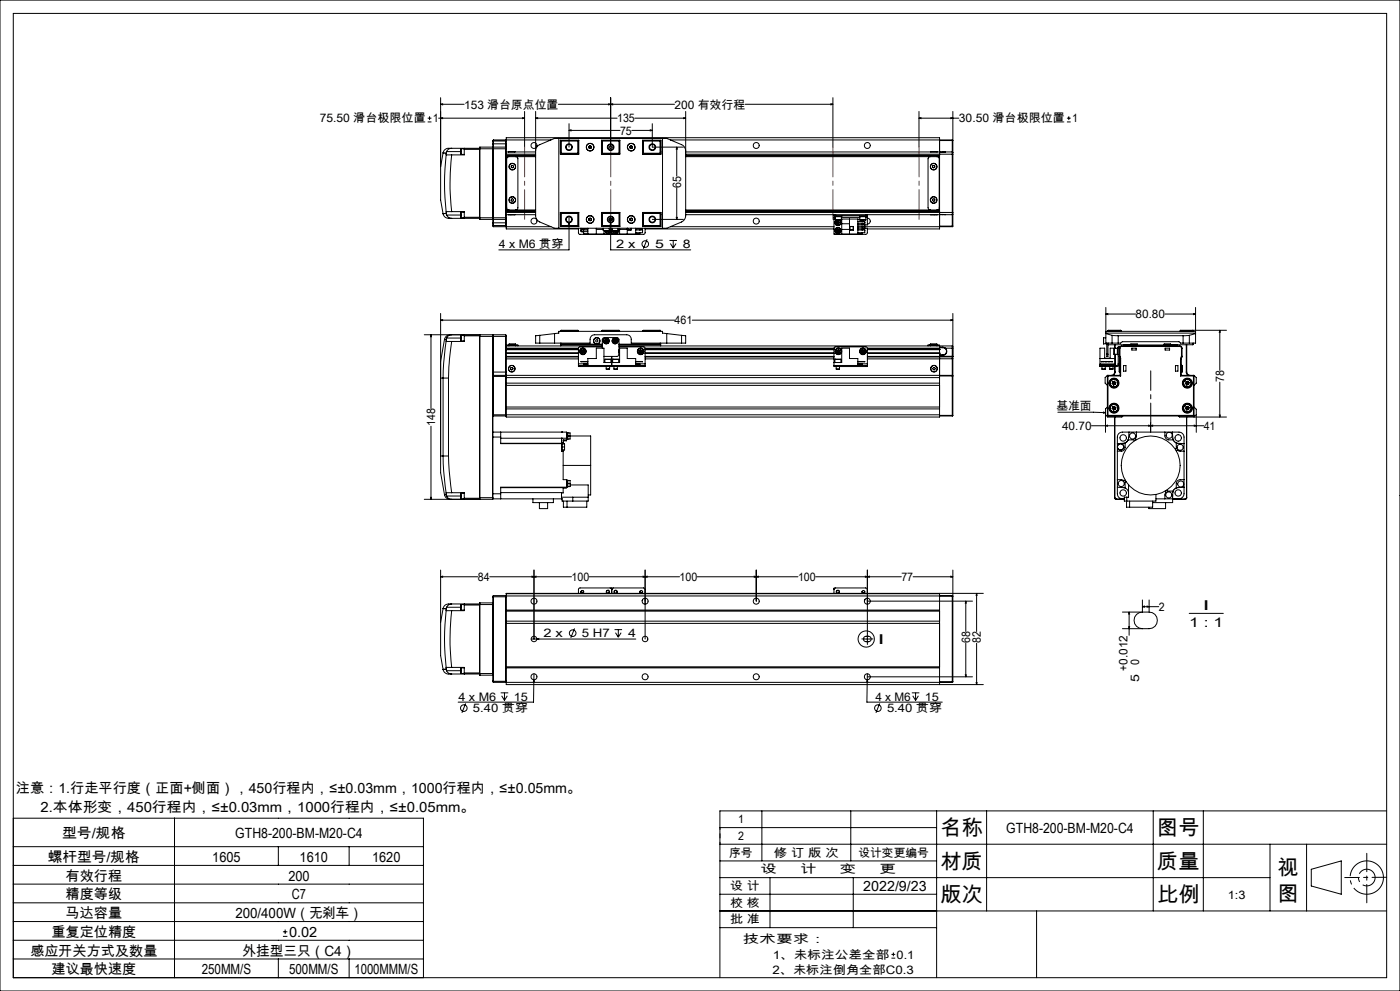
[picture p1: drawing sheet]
<svg xmlns="http://www.w3.org/2000/svg" width="420mm" height="297mm" viewBox="0 0 420 297" stroke-linecap="round" stroke-linejoin="round" font-family="sans-serif">
<g fill="none" stroke="#000" stroke-width=".3">
<path d="M0 0h420v297h-420zM4 4h412v289h-412zM128.3 36.5h1.1M128.3 35.4h1.1M128.9 34.9v1.1M131.6 35.4h25.8M132.2 31.3l.6-.2v.3zM132.2 29.3v20.6M132.2 31.3h7M132.2 35.4l.6-.1v.3zM156.8 35.3l.6 .1-.6 .2zM157.4 33.4v10.7"/>
<path d="M160.7 35.4l.6-.1v.3zM160.7 33.4v31.6l.3 .8 .9 .7 4.5 1.9h33.6l4.5-1.9 .6-.4 .6-1.4v-31.3M160.7 35.4h24.4M167.5 31.3h34.9M170.7 39.1l.6-.2v.3zM170.7 37.1v7M170.7 39.1h15.3M182.6 31.1l.6 .2-.6 .1zM183.2 31.3l.6-.2v.3zM183.2 29.3v14.8M189.5 39.1h6.2M190.4 35.4h15.3"/>
<path d="M195.1 38.9l.6 .2-.6 .1zM195.7 37.1v7h9.3M205.1 35.3l.6 .1-.6 .2zM223.6 31.3h26.3M249.3 31.1l.6 .2-.6 .1zM249.9 29.3v14.8M275.7 35.4l.6-.1v.3zM275.7 35.4h12M275.7 33.4v10.7M285.3 35.3l.6 .1-.6 .2zM285.9 33.4v12.3M320.1 36.5h1.1"/>
<path d="M320.1 35.4h1.1M320.6 34.9v1.1M132.2 49.9v10l.7 4.2M132.9 45.8h.1M132.9 45.8l.9 .1M132.9 45.8l-.7 4.1M133.8 46.4a75 75 0 0 0 0 17.1M133.8 46.4h1.7M133.8 45.9v.5M133.9 45.4l-.1 .5M133.9 45.4h4.4M135.5 44.4h-.3a1.84 1.84 0 0 0-2.3 1.4"/>
<path d="M135.5 46.4a70.9 70.9 0 0 0 0 17M135.5 44.4a1.66 1.66 0 0 0-1.6 1M135.5 44.4h8.4M138.3 45.4v.9M138.3 44.6v.8M138.3 44.6v1.7M138.3 44.6h1M138.3 46.3h1M139.3 44.4v.4M139.3 44.8v1.6h-3.8M139.3 44.8h4.6M143.9 44.8v20.3"/>
<path d="M143.9 44.6h8M144 44.1l-.1 .7M144 44.1v21.7M144 44.1h3.8M147.8 44.1v21.7M147.8 44.1v.1M147.8 44.2v21.5M147.8 43.1v1.1M147.8 42.3h4.1M147.8 43.1h4.1M148 44.1v21.7M148 41.9v2.2"/>
<path d="M148 44.1h3.7M148 41.9l-.2 1.2M148 41.9h3.7M148 44.1l-.2 .2M151.7 44.1v21.7M151.7 41.9v2.2M151.7 44.1l.2 .2M151.7 41.9l.2 .2M151.9 44.3v-3h130v4.9M151.9 44.3v.3M151.9 44.6v20.7M151.9 47h8.8"/>
<path d="M151.9 46.6h8.8M151.9 45.5h8.8M151.9 41.9h13.4M151.9 46.2h8.8M152.6 45.5h.1M152.6 45.5h1.9M152.7 47l-.5 .1-.2 .5v14.7l.2 .5 .5 .1M153.4 49.7l.3-.1 .4 .2-.1 .4-.4 .1-.2-.2zM153.4 59.7l.4-.2 .3 .3-.1 .4-.4 .1-.3-.3zM154.5 45.5h.1M154.7 47l.4 .1 .3 .4v14.9l-.3 .4-.4 .1M160.7 45.2l.1-.8 .8-.9 4.8-2h33.6l4.8 2 .6 .6 .3 1.1"/>
<path d="M167.6 41.5v26.9M168.1 45.5h.1M168.1 42h5.5v4.2h-5.5zM168.2 42.3v3.9M168.2 42.3h5.2M168.3 42.1v4M168.3 42.1h5.3M168.3 42.1l-.1 .2M168.3 46.1h5.3M173.4 42.3l.1-.2v4l-.1-.2M173.4 45.9h-5.2l.1 .2M173.4 42.3v3.6"/>
<path d="M176.7 44.3l.3 .2M176.7 43.9v.4M177 43.7l.4 .2M177 43.7l-.3 .2M177.4 44.3l-.4 .2M177.4 43.9v.4M180.4 42h5.5v4.2h-5.5zM180.4 42.1h5.5M180.4 46.1h5.5M180.7 42.3v3.6M180.7 42.3l-.2-.2v4l.2-.2M180.7 42.3h5"/>
<path d="M180.7 45.9h5M185.7 42.3l.2-.2v4l-.2-.2M185.7 42.3v3.6M189 44.3l.4 .2M189 43.9v.4M189.4 43.7l.3 .2M189.4 43.7l-.4 .2M189.7 44.3l-.3 .2M189.7 43.9v.4M192.8 42h5.5v4.2h-5.5zM192.8 42.1h5.2M192.8 46.1h5.2"/>
<path d="M193 42.3v3.6M193 42.3l-.1-.2v4l.1-.2M193 42.3h5.2M193 45.9h5.2l-.2 .2M198 42.1v4M198 42.1l.2 .2M198.2 42.3v3.9M198.2 45.5h.1M198.8 41.5v26.9M201.1 41.9h84.6M203 44.1l.2 .6h-.3zM203 44.1v8.7"/>
<path d="M203 56.3v9.5M205.7 47h76.2M205.7 46.6h76.2M205.7 45.5h77.2M205.7 46.2h80M279.1 47l-.5 .1-.2 .5v14.7l.2 .5 .5 .1M279.3 45.5h-.1M279.3 45.5h1.9M279.8 49.7l.3-.1 .4 .2-.1 .4-.3 .1-.3-.2zM279.9 59.7l.3-.1 .3 .3-.2 .4h-.3l-.3-.3zM281.1 47l.4 .1 .3 .4v14.9l-.3 .4-.4 .1M281.9 46.2v17.5"/>
<path d="M281.9 42.1h3.8M282.9 45.6h-1v.6M282.9 45.5h.7M282.9 45.5v.1M283.6 45.5l-.7 .1M283.6 45.5h2.1M285.7 46.2h.2M285.7 45.5v.7M285.7 45.5l.2 .2M285.7 41.9v.2M285.7 41.9l.2 .1-.2 .1M285.7 42.1v3.4"/>
<path d="M285.7 46.2v17.5M285.9 45.7v.5M285.9 46.2v17.5M132.9 64.1a2.16 2.16 0 0 0 2.6 1.3M132.9 64.1h.1M133.8 63.5v.5M133.8 64l.1 .4M133.8 64l-.9 .1M133.9 64.4l.1 .1a1.71 1.71 0 0 0 1.5 .9M133.9 64.4h4.4M135.5 63.4l-1.7 .1M135.5 63.4h3.8v1.7"/>
<path d="M135.5 65.4h8.4M138.3 64.4v.9M138.3 63.6v.8M138.3 63.6v1.7M138.3 63.6h1M138.3 65.3h1M139.3 65.1v.3M139.3 65.1h4.6M143.9 65.1v.3M143.9 65.4l.1 .4M143.9 65.3h8M144 65.8h3.8"/>
<path d="M147.8 65.7v1.1M147.8 66.8l.2 1.1M147.8 65.7v.1M147.8 67.5h4.1M147.8 65.6l.2 .2M147.8 66.8h4.1M148 65.8v2.1M148 65.8h3.7M148 67.9h3.7M151.7 65.8v2.1M151.9 65.3v.3M151.9 65.6v3h21.6"/>
<path d="M151.9 62.9h8.8M151.9 63.2h8.8M151.9 64.3h8.8M151.9 67.9h13.4M151.9 63.7h8.8M151.9 65.6l-.2 .2M151.9 67.8l-.2 .1M151.9 63.3h8.8M152.5 64.3h.1M152.6 64.4h1.9M154.5 64.4h.1M168.1 64.3h.1"/>
<path d="M168.1 63.7h5.5v4.2h-5.5zM168.2 63.7v3.9M168.2 67.6h5.2M168.2 67.6l.1 .2M168.3 63.8v4M168.3 63.8l-.1 .1h5.2M168.3 63.8h5.3M168.3 67.8h5.3M170.7 66.6l.2 .6h-.4zM170.7 64.9v10h-21.1M173.4 63.9l.1-.1v4l-.1-.2M173.4 63.9v3.7"/>
<path d="M173.5 68.4v1.4l.4 .4h19.2l.4-.4v-1.4M174.3 68.4v.2h2.1M174.3 68.9v.5h2.1M174.3 69v.2M174.3 68.9h2.1M174.5 69.4h.4M175.1 68.6v.3a.41 .41 0 0 0-.4-.3 .41 .41 0 0 0-.4 .3M175.1 69.4v.7h1.3M176.4 68.4v1.8M176.7 66l.3 .1M176.7 65.6v.4M177 65.4l.4 .2"/>
<path d="M177 65.4l-.3 .2M177.4 66l-.4 .1M177.4 65.6v.4M178.9 68.4v1.8M178.9 68.8h2.1M180.4 63.7h5.5v4.2h-5.5zM180.4 63.8h5.5M180.4 67.8h5.5M180.7 63.9v3.7M180.7 67.8v.1M180.7 63.9l-.2-.1v4l.2-.2M180.7 67.6h5"/>
<path d="M180.7 63.9h5M181 69.1h.1M181 69.1h1.8M181 68.4v.7M181 69.1h1.7M181.2 69.1v1.1M181.4 67.8v.1M181.5 69.1a.88 .88 0 0 0 1.2 .7 .88 .88 0 0 0 .3-1.4 .89 .89 0 0 1-.3 1.5 .89 .89 0 0 1-1.2-.8zM181.9 69.1l.1 .3M182 69.4l.5 .2M182.3 69.1l-.3 .3M182.4 69.1l.1 .5"/>
<path d="M182.5 69.1l.3 .1M182.7 69.1h.1M182.8 68.4v.7M182.8 68.9v.3M182.8 65.9h.3zM182.8 69.2l-.3 .4M183 66.1l-.2-.1 .3 .2M183.1 65.9h.1M183.1 65.4v.5M183.1 65.6h.5M183.2 66.6l.1 .6h-.2zM183.2 64.9v10h24"/>
<path d="M183.3 70.2h-.3M183.5 65.5v.5M183.5 68.4v1.8M183.6 69.1h1.8M183.6 68.4v.7M183.8 70.2h.2M183.8 69.1l.2 .5zM184.3 69.1v.3M184.3 69.4l.4 .2M184.6 69.1l-.3 .3M184.7 69.1v.5M184.8 69.1l.4 .2"/>
<path d="M185 67.8v.1M185.1 69.1l.1 .2M185.2 69.3l-.5 .3M185.4 69.1h.1M185.4 68.5a.9 .9 0 0 1-.2 1.3 .9 .9 0 0 1-1.2-.2M185.4 68.6a.86 .86 0 0 1-.2 1.2 .86 .86 0 0 1-1.2-.2M185.4 68.4v.7M185.7 63.9l.2-.1v4.1M185.7 63.9v3.7M185.7 67.8v.1M185.7 67.6l.2 .2M185.9 68.4v1.8"/>
<path d="M185.9 68.8h2.3M188.2 68.4v1.8M188.3 68.4v.5h1v-.5M188.3 68.4v.5M189 66l.4 .1M189 65.6v.4M189.4 65.4l.3 .2M189.4 65.4l-.4 .2M189.7 66l-.3 .1M189.7 65.6v.4M190.7 68.4v1.8M190.7 68.9h2.1"/>
<path d="M191.9 68.6v.3M191.9 69.7v.4h-1.2M192 68.9a.41 .41 0 0 1 .4-.3 .41 .41 0 0 1 .4 .3M192.8 69v.2M192.8 63.7h5.5v4.2h-5.5zM192.8 68.4v.2h-2.1M192.8 68.9v.8h-2.1M192.8 63.8h5.2M192.8 67.8h5.2M193 63.9v3.7M193 63.9l-.1-.1v4l.1-.2M193 67.6h5.2"/>
<path d="M193.5 68.6h56.7M194.1 71.7l-1.1 2.8M195.7 65.8h9.3M198 63.8v4M198 63.8l.2 .1h-5.2M198.2 63.7v3.9M198.2 64.3h.1M198.2 67.6l-.2 .2M200.8 72.1h2.3M201.1 73l.9 1.3M201.1 67.9h49.1M202 72.1v2.2"/>
<path d="M202.8 73l-.8 1.3M202.9 65.2h.3l-.2 .6zM205.7 62.9h76.2M205.7 63.2h76.2M205.7 64.3h44.5M205.7 63.7h80M205.7 63.3h76.2M250.2 64.3h.5M250.2 64.7h.5M250.2 64.7v.5M250.2 65.2v5h9.6l.4-.3v-1.5h-.8M250.2 64.3v.4"/>
<path d="M250.2 65.6h.4M250.2 65.2h.4M250.4 70.2h.3M250.5 64.7v.2h2v-.2M250.6 65.9h.1M250.6 65.9h1.8M250.6 64.9v1M250.7 64.3v.4M250.7 64.3h9M250.7 64.7h9M250.9 66.8l.2 .4M250.9 68.9l.1 .5"/>
<path d="M250.9 68.9l.9 .4M251 65.9l-.5 .9M251 69.4l.4 .2M251 65.9l-.3 .3-.2 .6M251.1 66.3l-.2 .5M251.1 66.3l.3 .4M251.1 67.2h.5M251.3 68.6l-.4 .3M251.3 68.6l.5 .2M251.3 68.6l.1 1M251.4 66.7l-.3 .5M251.4 66.7l.2 .5"/>
<path d="M251.6 66.3h-.5M251.6 66.3l.2 .4M251.6 66.3l-.2 .4M251.7 65.9a.87 .87 0 0 1 .2 1.5 .87 .87 0 0 1-1.4-.6M251.8 65.9a.9 .9 0 0 1 .1 1.6 .9 .9 0 0 1-1.4-.7M251.8 68.8v.5M251.8 68.8l-.8 .6M251.8 69.3l-.4 .3M251.8 66.7l-.2 .5M251.8 66.7l-.9 .1M252.4 65.9h.1M252.4 65.6h5v4.6"/>
<path d="M252.4 64.9v1M252.4 65.2h5.6M252.5 65.6v4.6M252.5 68.8h2.3M252.5 67.1h2.3M254.8 65.6v4.6M254.9 67.9h1.1v1h-1.1zM257.4 66.4h2v.5M257.4 67.2h2v.5h-2M257.4 68.1h2v.5h-2M257.4 68.9h2M257.4 66.9h2"/>
<path d="M257.4 65.7h.6M257.8 64.7v.2h2.1v-.2M258 65.9h1.7M258 65.9h1.8M258 64.9v1M258.6 65.9v.5M258.6 66.9v.3M258.6 67.7v.4M258.6 68.6v.3M258.6 69.7v.4h-1.2M258.6 67.9h27.1M258.7 66.9l.3 .3 .4-.3"/>
<path d="M258.7 68.9a.41 .41 0 0 1 .3-.3 .41 .41 0 0 1 .4 .3M258.8 66.4h.5M259.4 66.6v.2M259.4 69v.2M259.4 68.9v.8h-2M259.7 64.3h.5M259.7 64.7h.5M259.7 64.3v.4M259.8 65.9h-.1M259.8 64.9v1M259.8 65.2h.4M260.2 64.3h22.7"/>
<path d="M260.2 65.4a.9 .9 0 0 1 .9 .9 .9 .9 0 0 1-.9 .9M260.2 64.7v.5M260.2 64.3v.4M260.2 65.2v2.2h-.8M279.2 64.3h.1M281.2 64.3l-1.9 .1M281.9 63.7v4.9h-21.7M281.9 63.7v.6h1M281.9 67.8h3.8M282.9 64.3h.7M282.9 64.3h.1M283.6 64.3h2.1"/>
<path d="M285.7 63.7h.2M285.7 63.7v.6M285.7 67.8h.2M285.7 67.8v.1M285.7 64.3v3.5M285.9 63.7v.5M285.9 64.2l-.2 .1M285.9 67.8l-.2 .1M285.9 64.2v3.6M132.2 96l.6-.2v.3zM132.2 93.9v42.8M132.2 96h70.2"/>
<path d="M166.4 100v2.8M166.4 100l1.2-.2v-.5h31.2v.5l1.2 .2M166.4 100l-4.5 .5M168.2 99.2h5.3M168.2 99.2v.1M168.3 99h5.1l.1 .2M168.3 99v.3M168.3 99l-.1 .2M173.5 99.2v.1M180.5 99.2l.2-.2h5l.2 .2M180.5 99.2h5.4M180.5 99.2v.1"/>
<path d="M185.9 99.2v.1M192.9 99.2h5.3M192.9 99.2v.1M198 99h-5l-.1 .2M198 99v.3M198 99l.2 .2M198.2 99.2v.1M200 100v2.8M200 100l4.5 .5M207.7 96h78.2M285.3 95.8l.6 .2-.6 .1zM285.9 93.9v12.9"/>
<path d="M331.8 99.3h26.9M331.8 99.8h26.9M331.8 100l1.8 .5M331.8 94.1l.6-.1v.3zM331.8 92.1v10.7h1.8M331.8 94.1h8.9M332.4 99.2h4M332.4 99.2v.1M332.5 99h3.7M332.5 99v.3M332.5 99l-.1 .2M336.2 99v.3"/>
<path d="M336.2 99l.2 .2M336.4 99.2v.1M349.5 94.1h9.2M354 99.2h4M354 99.2v.1M354.2 99v.3M354.2 99l-.2 .2M358 99.2l-.1-.2v.3M358 99.2v.1M358.1 94l.6 .1-.6 .2zM358.7 100l-1.9 .5M358.7 92.1v10.7h-1.9"/>
<path d="M365.9 99v12M365.9 99l.2 .6h-.3zM367.9 99h-13.7M127.3 100.3h20.5M129.3 100.3l.1 .6h-.2zM129.3 100.3v22.1M132.9 113.3h1.6M132.9 113.3v23.4M133.3 101.7l-1.1 6.6v5h.7M133.3 101.7l.5 .1M133.8 102.2l-.7 6.6-.2 4.5M133.8 102.2l1.7 .1"/>
<path d="M133.8 101.8v.4M134 101.3l.4-.6 1.1-.4h-.3a1.67 1.67 0 0 0-1.9 1.4M134 101.3l-.2 .5M134 101.3h4.3M134.5 113.3v23.4M135.5 102.3l-.7 5.4-.3 5.6M138.3 100.5v1.7M138.3 100.5h1M138.3 102.2h1M139.3 100.3v.3M139.3 100.6v1.7h-3.8M139.3 100.6h4.6"/>
<path d="M143.9 100.3v.1M143.9 100.4v49.2M143.9 100.4v.4M143.9 100.8h8M143.9 100.8v48.4M147.8 100.3v49.3M147.8 100.3v12.4M147.8 112.7v36.5M147.8 112.9h4.1M147.8 111.5h4.1M148 100.3v12.2M148 100.3h3.7"/>
<path d="M148 112.5h3.7M148 112.5v12.2M148 112.5l-.2 .2M148 100.3l-.2 .2M151.7 100.3v12.2M151.7 100.3l.2 .5M151.7 112.5v12.2M151.7 112.5l.2 .2M151.9 111.5v1M151.9 114.8h130M151.9 115.5h130M151.9 100.8v10.7"/>
<path d="M151.9 113.2h130M151.9 112.5h133.8M151.9 103.7h28.8M151.9 104.7h21.6M151.9 105.9h21.6M151.9 104.8h21.6M151.9 105.8h21.6M151.9 104.3h21.6M151.9 106.8h21.6M151.9 107.6h21.6M151.9 104.6h21.6M151.9 107h21.6"/>
<path d="M152 103.7v-.3h3.4v.3M152.7 103.2h2M152.7 103.2v.5M152.8 103.4h1.9M153.2 110.2l.4-.1 .3 .3-.1 .4-.4 .1-.3-.3zM154.7 103.2v.5M161.9 102.8h15.1v-1.1a1.33 1.33 0 0 1 1.4-1.4h9.6a1.33 1.33 0 0 1 1.4 1.4v1.1h15.1M161.9 100.5l-1.2 .1v2.2h1.2M161.9 100.5v2.3M168.2 102.8v.9M168.3 102.8v.3M168.3 103.1h12.4"/>
<path d="M168.3 103.1l-.1 .2h12.5M173.5 109.5v.4h.5M173.5 109.5h.5M173.5 109v.5M173.5 109h2.9M174 109.9h9M174 109.5h9M174 109.5v.4M174.4 105.4l.3 .4M174.5 104.9l-.1 .5M174.5 104.9l.4 .4M174.9 105.3l-.2 .5"/>
<path d="M174.9 105.3l.3 .4M175 104.8l-.5 .1M175 104.8l.4 .4M175 104.8l-.1 .5M175.1 109.1v.2h1.3M175.2 105.7l-.5 .1M175.4 105.2l-.2 .5M175.4 105.2l-1 .2M176.4 109.5v-2h2.5v-3.2h2.3v4.4h4.7v-4.4h2.3v3.2h2.5v2M176.4 108.3h-2.1l2.1 .1M180.7 104h-7l-.2 .3v4.7M180.7 104.3v-2.6l.3-.4 4.2-.1 .4 .3v5l-.4 .3h-4"/>
<path d="M181.4 102.2l.2 .4M181.5 107.7h.1M181.5 107.7h1.8M181.5 107.7v1M181.6 101.7l-.2 .5M181.6 101.7l.3 .5M181.9 110.6h1M181.9 109.9v.7M181.9 102.2l-.3 .4M181.9 102.2l.2 .4M182.1 101.7l.3 .4M182.1 101.7h-.5"/>
<path d="M182.1 101.7l-.2 .5M182.1 102.6h-.5M182.4 102.1l-.3 .5M182.4 102.1l-1 .1M182.9 109.9v.7M183 109.5h1M183 109.9h.5M183 109.5v.4M183.3 107.7v1M183.5 109.9h.5M183.5 106.8v3.1M183.8 107.7h.1"/>
<path d="M183.8 107.7h.2M183.8 107.7v1M184 107.7h1.6M184 109.5v.4M184 109.9h9M184 109.5h9M184 102.2l.3 .4M184.2 110.6h1M184.2 109.9v.7M184.3 101.7l-.3 .5M184.3 101.7l.2 .5M184.5 102.2l.3 .4"/>
<path d="M184.5 102.2l-.2 .4M184.7 101.7l.3 .4M184.7 101.7h-.4M184.7 101.7l-.2 .5M184.8 102.6h-.5M185 102.1l-.2 .5M185 102.1l-1 .1M185.2 109.9v.7M185.6 107.7v1M185.7 104.7v1.1M185.7 104h7.6l.2 .3v4.7M185.7 104.9v.7"/>
<path d="M185.7 105.1v.4M185.7 103.7h100M185.7 103.1h12.3M190.7 108.3h2.1l-2.1 .1M191.7 105.1l.1 .5M191.7 105.1l1 .4M191.8 105.6l.4 .2M191.9 109.1v.2h-1.2M192.2 104.8l-.5 .3M192.2 104.8l.4 .2M192.2 104.8v1M192.6 105l.1 .5"/>
<path d="M192.6 105l-.8 .6M192.7 105.5l-.5 .3M193 109.5h.5M193 109.5v.4M193.5 109.5v.4h-.5M193.5 109v.5M193.5 104.7h56.7M193.5 105.9h56.7M193.5 104.8h56.7M193.5 105.8h56.7M193.5 104.3h56.7M193.5 109l-2.8 .1"/>
<path d="M193.5 106.8h56.7M193.5 107.6h56.7M193.5 104.6h56.7M193.5 107h56.7M198 102.8v.3M198 103.1l.2 .2h-12.5M198.2 102.8v.9M204.5 100.5l1.2 .1v2.2h-1.2M204.5 100.5v2.3M250.2 109.5h.5M250.2 108.7h2.3v-4.4h2.3v3.2h2.6v2M250.5 107.7v1"/>
<path d="M250.5 107.7h.1M250.6 107.7h1.7M250.7 109.9h9M250.7 109.5h9M250.7 109.5v.4M250.9 110.6h.9M250.9 109.9v.7M251.1 105.5l.4 .3M251.1 105v.5M251.1 105l.8 .6M251.6 104.8l-.5 .2M251.6 104.8l.4 .3"/>
<path d="M251.6 104.8l-.1 1M251.8 109.9v.7M251.9 105.6l-.4 .2M252 105.1l-.1 .5M252 105.1l-.9 .4M252.3 107.7v1M257.4 108.3h2l-2 .1M258.4 105.1v.5M258.4 105.1l.9 .4M258.4 105.6l.5 .2M258.6 109.1v.2h-1.2M258.8 104.8l-.4 .3"/>
<path d="M258.8 104.8l.5 .2M258.8 104.8l.1 1M259.3 105v.5M259.3 105l-.9 .6M259.3 105.5l-.4 .3M259.7 109.5h.5M259.7 109.5v.4M260.2 104.3h21.7M260.2 104.6l21.7 .1M260.2 109v-4.5l-.2-.5h-9.4l-.4 .3v5.6h.5M260.2 109.5v.4h-.5M260.2 109v.5"/>
<path d="M260.2 104.7h21.7M260.2 105.9h21.7M260.2 104.8h21.7M260.2 105.8h21.7M260.2 109l-2.8 .1M260.2 107h21.7M278.4 103.7v-.3h3.4v.3M279.1 103.2h2M279.1 103.2v.5M279.2 103.4h1.9M280 110.1l.4 .1 .2 .3-.2 .3h-.4l-.2-.3zM281.1 103.2v.5"/>
<path d="M281.9 105.9h.1M281.9 104.3v2.7M281.9 107v18h-130v-12.5M281.9 104.7h.1M281.9 112.7h3.8M281.9 106.5h1M281.9 106.4h1M281.9 107h3.8M281.9 104.2h1M282.9 104.1h-1v-.4v.6M282.9 104.2l.6 .3M282.9 104.1l.7 .2"/>
<path d="M282.9 104.1v.1M282.9 106.4v.1M283.5 104.5a1.06 1.06 0 0 1 .4 1.1 1.06 1.06 0 0 1-1 .8M283.6 104.3a1.18 1.18 0 0 1 .4 1.4 1.18 1.18 0 0 1-1.1 .8M283.6 104.3h2.1M283.6 104.3l-.1 .2M285.7 112.5v.2M285.7 112.5l.2 .1-.2 .1M285.7 103.7v.6M285.7 103.7l.2 .1v.5h-.2M285.7 106.8h.2M285.7 106.8v.2"/>
<path d="M285.7 107.5h.2M285.7 107v.5M285.7 106.8h-25.5M285.7 104.3v2.5M285.7 107.5v5M285.7 112.7v11.8M285.7 107.5l-25.5 .1M285.9 106.9l-.2 .1M285.9 106.8v.1M285.9 106.9v.6M285.9 107.5v17M330 107.5h4.5"/>
<path d="M330.1 109.1h4.3v.2h-4.3zM330.4 108.3l.8 .1zM330.4 109.5h-.5v.4h.5M330.4 109.9h1.4M330.4 109.5h4.6M330.4 109.5v.4M330.6 110.6h1M330.6 109.9v.7M331 103h.1M331 101.3v1.6M331 102.9v.1M331.1 101.2l-.1 .1"/>
<path d="M331.1 103h.9M331.1 101.2h.7M331.1 102.9v.1M331.6 108.3l.5 .1zM331.6 109.9v.7M331.8 109.9h.9M331.8 109.5v.4M332 106.1v.7h.4v-.7M332 106.1h.4M332 102.8v3.3M332.2 112.7l.1-.2 .1 .2M332.2 112.7h.2"/>
<path d="M332.2 112.7v11.8M332.4 112.7h3.8M332.4 102.8v3.3M332.4 112.7v11.8M332.4 103.1l.1 .2M332.4 108.3l.5 .1zM332.5 103.3h6.7M332.5 102.8v.5M332.7 109.9h2.3M332.7 109.5v.4M332.9 110.6h1M332.9 109.9v.7"/>
<path d="M333.3 108.3l.5 .1zM333.6 100.5l1.9 .1M333.6 102.8h1.9M333.6 100.5v2.3M333.7 115l.3 .4M333.8 114.4l-.1 .6M333.8 114.4l.4 .4M333.9 109.9v.7M334.2 104.4h.1M334.2 104.4v1.8M334.2 106.2h1M334.2 104.4h1"/>
<path d="M334.2 114.8l-.2 .6M334.2 114.8l.4 .4M334.2 114.8l-.5 .2M334.4 111.5a.96 .96 0 0 1-1 1M334.4 111.5h.1M334.4 103.3v1M334.4 109.9v1.6M334.4 114.3l.4 .4M334.4 114.3l-.6 .1M334.4 114.3l-.2 .5M334.5 104.4l-1.4-.1v3h-1.7v-3h-1.4v5.2M334.5 106.2v3.3"/>
<path d="M334.5 111.5l-.5 1M334.5 103.3v1.1M334.5 109.9v1.6M334.6 115.2l-.6 .2M334.8 114.7l-.2 .5M334.8 114.7l-.6 .1M335 109.5v.4M335.5 104.3h-.3v2h.3M335.5 109l-.5 .5M335.5 109h.3M335.5 102.8h.7l.5-.4h17l.5 .4h.7M335.5 104.5h.3"/>
<path d="M335.5 100.6v2.2M335.5 104.5v4.5M335.5 100.6h19.4M335.8 109.5v2M335.8 109.5h.1M335.8 106.8l.2 .8M335.8 109a.84 .84 0 0 1-.8 .9M335.8 104.3v-.3h-.3v.5M335.8 104.3h.2M335.8 106.8l.1 .2M335.8 106.8h.2M335.8 109.5h.2"/>
<path d="M335.8 111.5h.2M335.8 104.3v4.7M335.9 107l.1 .5M336 106.8v.1M336 106.9l.2 .6M336 106.9l-.1 .1M336 109.5v2M336 104.3v2.5M336 109.5h.1M336 111.4v.1M336 107.5h.2M336 112.5l.2 .2"/>
<path d="M336 112.5h-3.8l-.7 .7v1.6l.7 .7M336 107.5v5M336.2 107.5v5.2M336.5 103.7v.2M336.5 103.9l-.5 .4M336.5 103.7l-.5 .2-.2 .4M336.5 103.7h17.4M336.5 103.9h17.4M337 109.6h.8v1.6h-.8zM337.9 103.4h-.7v.3M337.9 103.4h14.6M337.9 103.4v.3"/>
<path d="M339.2 103.2h2M339.2 103.4h.1M339.2 103.4h2M339.2 103.2v.2M339.5 104.3h1.4v.6h-1.4zM341.2 103.4h.1M341.2 103.2v.2M349.2 103.2h2M349.2 103.4h.1M349.2 103.4h2M349.2 103.2v.2M349.5 104.3h1.4v.6h-1.4z"/>
<path d="M351.2 103.4h.1M351.2 103.3h6.7M351.2 103.2v.2M352.5 103.4h.7v.3M352.5 103.4v.3M352.6 109.6h.8v1.6h-.8zM353.9 103.9l.5 .4M353.9 103.7v.2M353.9 103.7l.5 .2 .2 .4M354.2 107.5h.2M354.2 112.7h3.8M354.2 107.5v5.2"/>
<path d="M354.4 111.4v.1M354.4 112.5l-.2 .2M354.4 112.5h3.8l.7 .7v1.6l-.7 .7M354.4 107.5v5M354.4 106.9l.1 .1M354.4 106.9l-.2 .6M354.4 109.5h.1M354.4 106.8v.1M354.4 106.8h.2M354.4 104.3h.2M354.4 109.5v2M354.4 109.5h.2"/>
<path d="M354.4 111.5h.2M354.4 104.3v2.5M354.5 107l-.1 .5M354.6 109.5v2M354.6 106.8l-.2 .8M354.6 106.8l-.1 .2M354.6 104.3v2.5M354.9 102.8h1.9M354.9 100.6v2.2M355.6 115l.4 .4M355.8 114.4l-.2 .6M355.8 114.4l.8 .8"/>
<path d="M355.9 111.5l.2 .6 .3 .4M355.9 111.5h.1M355.9 103.3v8.2M356 111.5a1.02 1.02 0 0 0 1 1M356 103.3v8.2M356.4 114.3l-.6 .1M356.4 114.3l.4 .4M356.4 114.3l-.4 1.1M356.6 115.2l-.6 .2M356.8 114.7l-.2 .5M356.8 114.7l-1.2 .3M356.8 100.5l-1.9 .1"/>
<path d="M356.8 100.5v2.3M357.9 102.8v.5M358 112.7v-.2l.2 .2M358 112.7h.2M358 102.8l-.1 .5M358 112.7v11.8M358.2 112.7v11.8M365.9 114.5v10.5M129.3 127.7v21.9M132.2 136.7v5l1.1 6.6M132.2 136.7h.7M132.9 136.7h1.6"/>
<path d="M132.9 136.7l.2 4.5 .7 6.6M134.5 136.7l.3 4.4 .7 6.6M147.8 124.2h4.1M147.8 129.5h2.4M147.8 131h2.4M147.8 124.5l.2 .2M148 124.7h3.7M150.2 131v2h18.5v1.9h-.2M150.2 129.5v1.5M150.2 129.5h19.8v2.6h-1.1M150.2 132.9h18.3M150.2 131.3h19.8"/>
<path d="M151.9 124.3h130M151.9 122.6h130M151.9 122h130M151.9 124.5l-.2 .2M168.5 132.9v1M168.5 133.9v1.3h.4M168.5 131.3h.1M168.5 131.3v1.6M168.5 129.5h.2M168.5 133.9h.9M168.5 132.7h.4M168.5 129.5h.1"/>
<path d="M168.7 133h.7v.9M168.9 134.9v.3M168.9 132.7v.3M168.9 135.2v8.6h1.1v2.2M168.9 139.5h8.3M169.4 133.9v1h-.7M170 130.7h7.2v8.8M170 131.8h-1.1v.9M170 129.7h.4v2h-.4M170.1 129.7v2M170.4 129.7h.6v1.9h-.6M177.2 139.5v8.8h-.7"/>
<path d="M281.9 124.7h3.8M281.9 124.5h3.8M285.7 124.5v.2M285.7 124.5h.2M285.9 124.5l-.2 .2M317.4 123.5l14.2 .2M331 123.5l.6 .2-.6 .1zM331.6 124.3l.7 .7h4.2l.4-.3M331.6 127.6l.6-.2v.3zM332.2 124.5h.2M332.2 124.5l.2 .2M332.2 122l-.6 .6v7"/>
<path d="M332.4 124.5v.2M332.4 124.7h25.6M332.4 124.5h25.6M333.7 122.4l.3 .5M333.8 121.9l-.1 .5M333.8 121.9l.4 .4M334.2 122.3l-.2 .6M334.2 122.3l.4 .5M334.2 122.3l-.5 .1M334.4 125v24.2M334.4 121.8l.4 .4M334.4 121.8l-.6 .1"/>
<path d="M334.4 121.8l-.2 .5M334.5 125v24.2M334.6 122.8l-.6 .1M334.8 122.2l-.2 .6M334.8 122.2l-.6 .1M335.2 134.1v13.9a1.62 1.62 0 0 0 2.1 1.5M338.5 131.8l-1 .9v1.4a1.14 1.14 0 0 1-1.1 1.1h-1.2M338.5 131.8a2.91 2.91 0 0 1-3.1 1.2h-.2M338.5 131.8h1.7l.2 .3M338.7 129.5l-.2 2.3M340.9 129.5v1.4l-.3 .6 .2 .3M344.6 127.4l.6 .2-.6 .1z"/>
<path d="M345.2 127.6l.6-.2v.3zM345.2 126.7v2.9M349.5 129.5v1.2a1.21 1.21 0 0 0 1.1 1.1h1.4M350.6 129.5h-13.9a1.45 1.45 0 0 0-1.5 1.5v2.8M350.9 129.5h2.8a1.51 1.51 0 0 1 1.5 1.5v13.9M351.7 129.5l.3 2.3M352 131.8l.9 .9M352 131.8l.2 .4M352.5 132.5l.4 .2M352.8 135.1l.4-.2 .6 .3h1.4M352.9 132.7v1.8l-.3 .2M352.9 132.7l2.3 .3"/>
<path d="M353.6 124.7l.3 .3h14M355.6 122.4l.4 .5M355.8 121.9l-.2 .5M355.8 121.9l.8 .9M356 125v24.2M356.2 122.3l-.2 .6M356.2 122.3l-.6 .1M356.4 121.8l.4 .4M356.4 121.8l-.6 .1M356.4 121.8l-.2 .5M356.6 122.8l-.6 .1M356.8 122.2l-.2 .6"/>
<path d="M356.8 122.2l-.6 .1M358 124.5h.2M358 124.5v.2M358.2 124.5l-.2 .2M358.2 122l.7 .7v6.9M358.3 127.4l.6 .2-.6 .1zM358.9 124.3l-.7 .7M361.1 127.6h-33.7M365.8 124.4h.3l-.2 .6zM127.3 149.6h20.5M129.2 149h.2l-.1 .6zM133.3 148.3a1.77 1.77 0 0 0 2.2 1.3l-1.1-.3-.4-.6"/>
<path d="M133.8 147.8v.4M133.8 148.2l.2 .5M133.8 148.2l-.5 .1M134 148.7h4.3M135.5 147.7l-1.7 .1M135.5 147.7h3.8v1.6M138.3 147.8v1.7M138.3 147.8h1M138.3 149.5h1M139.3 149.3v.3M139.3 149.3h4.6M143.9 149.5v.1"/>
<path d="M143.9 149.2v.3M143.9 149.2h3.9M147.8 149.2v.4M147.8 148h2.4M150.2 148v1.5M150.2 147.6l18.3 .1M159.9 149.5v1.1h6.1v-1.1M161.8 150.6v1.8h2.5v-1.8M168.5 147.7v1.8M168.5 149h8M169 150.2v1.8h7v-1.8M170 146l-19.8 .2"/>
<path d="M170 143.9h.4v2h-.3M170 146.3h-1.1v1.4h-.4M170 146h-19.8v2M170 144.9h1M170.1 150.2v1.8M170.1 143.9v2h-.1M170.4 144h.6v.9M171 144.9v.9h-.6M171 145.3h5.5v4.9h-7.9v-.7h-20.8M171.8 149v1.2M334.4 149.2l.5 .4M334.4 149.2h.1"/>
<path d="M334.5 149.2l.4 .4M334.9 149.6h2.4M334.9 149.6h.1M335.2 146l2.3 .3M335.2 143.8h1.3l.7 .3 .3-.2M337.5 146.3a1.64 1.64 0 0 1 1.1 1.4M337.8 144.3l-.3 .2v1.8M338 150.2v1.8h7.8v-1.8M338 149v1.2M338.6 145.3v3.7h-1.3v1.2h9.5v-2M338.9 150.2v1.8M349.6 147.1l.2 .4-.3 .6v1.4"/>
<path d="M349.7 150.6v1.8h-5v-.4M350.1 146.9l.1 .3h1.8M351.8 149.6h3.7M351.8 148.4v2.2h-6M352 147.2l-.3 2.3M352.1 146.8l-.1 .4M352.9 146.3l-.9 .9M352.9 146.3l-.4 .2M355.2 143.8h-1.2a1.14 1.14 0 0 0-1.1 1.1v1.4M355.2 146l-2.3 .3M355.2 145.2v2.8a1.57 1.57 0 0 1-1.5 1.5h-6.9M355.5 149.6h.1"/>
<path d="M356 149.2l-.5 .4M356 149.2h.1M132.2 172.9l.6-.2v.3zM132.2 170.8v15.7M132.2 172.9h11.2M147.8 178.9h4.1M148 178.5l-.2 .2v2.1M148 178.5v26M148 178.5h3.7M151.7 178.5v26M151.7 178.5l.2 .2M151.9 178.6h130"/>
<path d="M151.9 177.9h130M159.6 172.7l.6 .2-.6 .1zM160.2 172.9l.6-.2v.3zM160.2 170.8v20.7M171.5 172.9h-24.6M174.3 177.3v.2M174.3 177.5h.8M174.5 177h.4M175.1 177.3v.2M182.2 177.8a.5 .5 0 0 1-.2-.7 .5 .5 0 0 1 .7 0 .5 .5 0 0 1-.2 .7M183.3 176.3h.5M183.5 176.3v1.5"/>
<path d="M184.5 177.8a.5 .5 0 0 1-.2-.7 .5 .5 0 0 1 .8 0 .5 .5 0 0 1-.2 .7M191.9 177.3v.2M192 177.5h.8M192.8 177.3v.2M192.8 179.7v.1M192.8 179.7l-.1 .3M192.9 172.7l.6 .2-.6 .1zM193.5 172.9l.6-.2v.3zM193.5 170.8v20.7M193.5 176.7l-.4-.5h-9.2l-.4 .5-.4-.5h-9.2l-.4 .4v1.2M203.9 172.9h-27.2M209.2 172.9h30.2"/>
<path d="M226.3 172.7l.6 .2-.6 .1zM226.9 172.9l.6-.2v.3zM226.9 170.8v9.4M244.7 172.9h25.7M250.2 176.7l.4-.5h9.2l.4 .5M250.4 176.3h-.2v1.5M251.2 177.8a.5 .5 0 0 1-.2-.7 .5 .5 0 0 1 .7 0 .5 .5 0 0 1-.2 .7M258.6 177.3v.2M258.7 177.5h.7M259.4 179.8l-.1 .2M259.4 177.3v.2M259.6 172.7l.6 .2-.6 .1z"/>
<path d="M260.2 170.8v19M260.2 172.9l.6-.2v.3zM273.9 172.9h12M281.9 177.8v27.4M281.9 178.5h3.8M281.9 178.7h3.8M285.3 172.7l.6 .2-.6 .1zM285.7 178.5l.2 .1-.2 .1M285.7 178.5v.2M285.7 178.7v25.6M285.9 170.8v33.5M293 177.8v11.5"/>
<path d="M293 177.8l.1 .6h-.3zM295 177.8h-143.1v27.4h143.1M342.7 179.8v3.6a2.49 2.49 0 0 0-2.5 2.5 2.49 2.49 0 0 0 2.5 2.5M344.7 179.8v3.6M132.2 186.5v10l.7 4.1M132.9 182.4h.1M132.9 182.4l.9 .1M132.9 182.4l-.7 4.1M133.8 182.9l1.7 .1M133.8 182.9a75 75 0 0 0 0 17.2M133.8 182.5v.4M133.9 182l-.1 .5"/>
<path d="M133.9 182h4.4M135.5 181h-.3a1.92 1.92 0 0 0-2.3 1.4M135.5 183a71 71 0 0 0 0 17M135.5 181a1.76 1.76 0 0 0-1.6 1M135.5 181h8.4M138.3 182v.8M138.3 181.2v.8M138.3 181.2v1.6M138.3 181.2h1M138.3 182.8h1M139.3 181v.3M139.3 181.3v1.7h-3.8"/>
<path d="M139.3 181.3h4.6M143.9 181.3v20.4M143.9 181.2h3.9M144 180.7l-.1 .6M144 180.7v21.6M144 180.7h3.8M147.8 180.7v21.6M147.8 180.7v.1M147.8 180.8v.4M147.8 181.2v20.7M151.9 186.8h.1M151.9 182.8h130"/>
<path d="M151.9 199.8h130M151.9 183.2h130M151.9 186.8h130M159.3 191.5h31.4M161 191.5l.6-.2v.4zM172.4 188.3l-1.2 2.9M184.4 188.7h2.2M184.6 189.6l.9 1.4M185.5 188.7v2.3M186.3 189.6l-.8 1.4M259.3 190.9l.6-.2a1.18 1.18 0 0 1 1.4 .5 .81 .81 0 0 1-.8 1.1 1.22 1.22 0 0 1-1.4-.5zM259.4 191.5h1.6"/>
<path d="M260.2 190.7v1.6M260.2 180.2h31.5M281.9 186.2h-130M289.7 180.2v9.1M289.7 192.8v10M289.7 180.2l.2 .6h-.3zM293 192.8v12.4M336.7 183.4h8M338.6 187.8h.3l-.2 .6zM338.7 183.4v7M338.7 183.4l.2 .6h-.3zM342.7 181.8l.6-.2v.4z"/>
<path d="M342.7 181.8h4.9M344.1 181.6l.6 .2-.6 .2zM344.7 183.4a2.49 2.49 0 0 1 2.5 2.5 2.49 2.49 0 0 1-2.5 2.5h-8M356.8 183.8h10.2M132.9 200.6a1.99 1.99 0 0 0 2.6 1.4M132.9 200.6h.1M133.8 200.1v.4M133.8 200.5l.1 .5M133.8 200.5l-.9 .1M133.9 201l.6 .7 1 .3M133.9 201h4.4M135.5 200l-1.7 .1"/>
<path d="M135.5 200h3.8v1.7M135.5 202h8.4M138.3 201v.9M138.3 200.2v.8M138.3 200.2v1.7M138.3 200.2h1M138.3 201.9h1M139.3 201.7v.3M139.3 201.7h4.6M139.7 210.8l-1.1 2.8M143.9 201.7l.1 .6M143.9 201.9h3.9"/>
<path d="M144 202.3h3.8M147.8 201.9v.3M147.8 202.2v2.1l.2 .2M147.8 202.2v.1M147.8 204.1h4.1M148 204.5h3.7M150.2 207.6h2.3M150.5 208.5l.8 1.4M151.3 207.6v2.3M151.9 200.2h130M151.9 204.5h133.8M151.9 204.3l-.2 .2"/>
<path d="M152.2 208.5l-.9 1.4M160.2 203.7l.1 .6h-.3zM160.2 203.7l-.1 6.7h-22.7M160.2 201.9v1.8M260.2 203.7l.1 .6h-.3zM260.2 203.7l-.1 6.7h22.6M260.2 202.8h31.5M260.2 201.9v1.8M263.9 210.8l-1.1 2.8M273.5 207.6h2.3M273.8 208.5l.9 1.4M274.7 207.6v2.3"/>
<path d="M275.5 208.5l-.8 1.4M281.9 204.3h3.8M285.7 204.3v.2M285.7 204.3h.2M285.9 204.3l-.2 .2M289.6 202.2h.3l-.2 .6zM292.8 204.6h.3l-.1 .6zM4 245.2h123v47.8M4 253.7h123M4 259.4h123M52.4 245.2v47.8M83.5 253.7v5.7"/>
<path d="M104.7 253.7v5.7M216 253h200M216 248h65M216 258h65M228.6 243v15M255.2 243v15M281 243v50M296 243v30M346 243v30M361 243v30M381 253v20M392 253v20"/>
<path d="M416 243h-200v50M4 265h123M4 270.6h123M4 276.2h123M84.9 279.3h1.3M85.5 278.6v1.3M216 278h65M216 273h200M216 263h165M216 268h65M231 263v15M256 263v15"/>
<path d="M311 273v20M393.4 260.5l9-2.5v10l-9-2.5zM4 281.8h123M4 287.4h123M83.5 287.4v5.6M84.9 280.6h1.3M104.7 287.4v5.6M267.4 287.2h1.2M267.4 286h1.2M268 285.5v1.1"/>
<circle cx="153.7" cy="59.9" r="1"/>
<circle cx="153.7" cy="49.9" r="1"/>
<circle cx="153.7" cy="59.9" r=".95"/>
<circle cx="153.7" cy="49.9" r=".95"/>
<circle cx="160.2" cy="43.6" r=".89"/>
<circle cx="170.7" cy="44.1" r=".83"/>
<circle cx="170.7" cy="44.1" r="1"/>
<circle cx="177" cy="44.1" r="1.11"/>
<circle cx="183.2" cy="44.1" r=".84"/>
<circle cx="183.2" cy="44.1" r="1"/>
<circle cx="183.2" cy="44.1" r=".42"/>
<circle cx="189.4" cy="44.1" r="1.14"/>
<circle cx="189.4" cy="44.1" r="1.11"/>
<circle cx="195.7" cy="44.1" r=".84"/>
<circle cx="195.7" cy="44.1" r="1"/>
<circle cx="226.9" cy="43.6" r=".9"/>
<circle cx="260.2" cy="43.6" r=".9"/>
<circle cx="280.1" cy="49.9" r=".98"/>
<circle cx="280.1" cy="49.9" r=".95"/>
<circle cx="280.1" cy="59.9" r="1.01"/>
<circle cx="280.1" cy="59.9" r=".95"/>
<circle cx="160.2" cy="66.3" r=".89"/>
<circle cx="170.7" cy="65.8" r="1"/>
<circle cx="170.7" cy="65.8" r=".82"/>
<circle cx="177" cy="65.8" r="1.11"/>
<circle cx="183.2" cy="65.8" r=".84"/>
<circle cx="183.2" cy="65.8" r="1.01"/>
<circle cx="183.2" cy="65.8" r=".42"/>
<circle cx="189.4" cy="65.8" r="1.16"/>
<circle cx="189.4" cy="65.8" r="1.11"/>
<circle cx="193.6" cy="73.1" r=".98"/>
<circle cx="195.7" cy="65.8" r="1"/>
<circle cx="195.7" cy="65.8" r=".83"/>
<circle cx="226.9" cy="66.3" r=".9"/>
<circle cx="251.4" cy="69.1" r=".89"/>
<circle cx="251.4" cy="69.1" r=".87"/>
<circle cx="153.5" cy="110.5" r=".99"/>
<circle cx="153.5" cy="110.5" r=".96"/>
<circle cx="174.9" cy="105.3" r=".86"/>
<circle cx="174.9" cy="105.3" r=".99"/>
<circle cx="179" cy="102.2" r=".99"/>
<circle cx="179" cy="102.2" r=".34"/>
<circle cx="179" cy="102.2" r=".91"/>
<circle cx="181.9" cy="102.2" r=".86"/>
<circle cx="181.9" cy="102.2" r=".89"/>
<circle cx="184.5" cy="102.1" r=".9"/>
<circle cx="184.5" cy="102.2" r=".87"/>
<circle cx="192.2" cy="105.3" r=".99"/>
<circle cx="192.2" cy="105.3" r=".87"/>
<circle cx="251.5" cy="105.3" r="1"/>
<circle cx="251.5" cy="105.3" r=".89"/>
<circle cx="251.5" cy="105.3" r=".86"/>
<circle cx="258.9" cy="105.3" r=".99"/>
<circle cx="258.9" cy="105.3" r=".87"/>
<circle cx="280.2" cy="110.5" r="1"/>
<circle cx="280.2" cy="110.5" r=".96"/>
<circle cx="334.2" cy="114.8" r="1.5"/>
<circle cx="334.2" cy="114.8" r="1.14"/>
<circle cx="334.2" cy="114.8" r="1.33"/>
<circle cx="334.2" cy="114.8" r="1.17"/>
<circle cx="356.2" cy="114.8" r="1.13"/>
<circle cx="356.2" cy="114.8" r="1.34"/>
<circle cx="356.2" cy="114.8" r="1.5"/>
<circle cx="334.2" cy="122.3" r="1.32"/>
<circle cx="334.2" cy="122.3" r="1.5"/>
<circle cx="334.2" cy="122.3" r="1.14"/>
<circle cx="334.2" cy="122.3" r="1.17"/>
<circle cx="336.2" cy="133.9" r=".92"/>
<circle cx="336.2" cy="133.9" r=".98"/>
<circle cx="337" cy="131.2" r=".97"/>
<circle cx="339.8" cy="130.7" r=".91"/>
<circle cx="345.2" cy="139.5" r="8.8"/>
<circle cx="350.8" cy="130.5" r=".92"/>
<circle cx="353.5" cy="131.2" r=".97"/>
<circle cx="354" cy="134" r=".92"/>
<circle cx="356.2" cy="122.3" r="1.33"/>
<circle cx="356.2" cy="122.3" r="1.17"/>
<circle cx="356.2" cy="122.3" r="1.13"/>
<circle cx="356.2" cy="122.3" r="1.5"/>
<circle cx="336.4" cy="144.9" r=".92"/>
<circle cx="337" cy="147.7" r=".96"/>
<circle cx="350.6" cy="148.3" r=".92"/>
<circle cx="353.5" cy="147.7" r=".96"/>
<circle cx="354.2" cy="145.1" r=".92"/>
<circle cx="174.7" cy="177.4" r=".42"/>
<circle cx="182.4" cy="177.4" r=".39"/>
<circle cx="184.7" cy="177.4" r=".4"/>
<circle cx="192.4" cy="177.4" r=".41"/>
<circle cx="251.4" cy="177.4" r=".4"/>
<circle cx="259" cy="177.4" r=".41"/>
<circle cx="160.2" cy="180.2" r=".89"/>
<circle cx="160.2" cy="191.5" r=".84"/>
<circle cx="171.8" cy="189.8" r=".99"/>
<circle cx="193.5" cy="180.2" r=".9"/>
<circle cx="193.5" cy="191.5" r=".82"/>
<circle cx="226.9" cy="180.2" r=".9"/>
<circle cx="259.9" cy="191.5" r="2.42"/>
<circle cx="260.2" cy="180.2" r=".9"/>
<circle cx="139.1" cy="212.2" r=".98"/>
<circle cx="160.2" cy="202.8" r=".89"/>
<circle cx="193.5" cy="202.8" r=".9"/>
<circle cx="226.9" cy="202.8" r=".9"/>
<circle cx="260.2" cy="202.8" r=".9"/>
<circle cx="263.4" cy="212.2" r=".98"/>
</g>
<path d="M412.4 262.3a2.5 2.5 0 0 0-4.1-1.1 2.5 2.5 0 0 0 1 4.2 2.5 2.5 0 0 0 3.2-2.9l-.1-.2" fill="none" stroke="#000" stroke-width=".3" stroke-dasharray="30.5 1.3 1.3 1.3" stroke-dashoffset="24.5" stroke-linecap="butt"/>
<path d="M414.8 261.5a5 5 0 0 0-8.3-2 5 5 0 0 0 2.2 8.3 5 5 0 0 0 6.2-6l-.1-.3" fill="none" stroke="#000" stroke-width=".3" stroke-dasharray="30.5 1.3 1.3 1.3" stroke-dashoffset="16.7" stroke-linecap="butt"/>
<path d="M345.2 111.1v15.6" fill="none" stroke="#000" stroke-width=".3" stroke-dasharray="30.5 1.3 1.3 1.3" stroke-dashoffset="24.6"/>
<path d="M259.4 191.5h-.9M260.2 192.3v.9M260.2 190.7v-.9M261 191.5h.9" fill="none" stroke="#000" stroke-width=".3" stroke-dasharray="30.5 1.3 1.3 1.3"/>
<path d="M410 255.7v14.9" fill="none" stroke="#000" stroke-width=".3" stroke-dasharray="30.5 1.3 1.3 1.3" stroke-dashoffset="25"/>
<path d="M403.4 263l12.6-.1" fill="none" stroke="#000" stroke-width=".3" stroke-dasharray="30.5 1.3 1.3 1.3" stroke-dashoffset="26.1"/>
<path d="M216 248v5" fill="none" stroke="#000" stroke-width=".3" stroke-dasharray="30.5 1.3 1.3 1.3" stroke-dashoffset="29.9"/>
<path d="M157.4 65.8v-21.7M183.2 65.8v-21.7M249.9 65.8v-21.7M275.7 65.8v-21.7" fill="none" stroke="#f00" stroke-width=".3" stroke-dasharray="30.5 1.3 1.3 1.3" stroke-dashoffset="21.6"/>
<g fill="#000">
<path d="M331 123.5l.6 .2-.6 .1z"/>
<path d="M132.2 35.4l.6-.1v.3zM156.8 35.3l.6 .1-.6 .2z"/>
<path d="M182.6 31.1l.6 .2-.6 .1zM132.2 31.3l.6-.2v.3zM285.3 35.3l.6 .1-.6 .2zM275.7 35.4l.6-.1v.3zM249.3 31.1l.6 .2-.6 .1zM183.2 31.3l.6-.2v.3z"/>
<path d="M203 44.1l.2 .6h-.3zM202.9 65.2h.3l-.2 .6z"/>
<path d="M132.2 96l.6-.2v.3zM285.3 95.8l.6 .2-.6 .1zM170.7 39.1l.6-.2v.3zM195.1 38.9l.6 .2-.6 .1zM160.7 35.4l.6-.1v.3zM205.1 35.3l.6 .1-.6 .2zM170.7 66.6l-.2 .6h.4zM183.2 66.6l-.1 .6h.2zM345.2 127.6l.6-.2v.3zM358.3 127.4l.6 .2-.6 .1zM160.2 203.7l-.2 .6h.3zM260.2 203.7l-.2 .6h.3zM161 191.5l.6 .2v-.4zM132.2 172.9l.6-.2v.3zM159.6 172.7l.6 .2-.6 .1z"/>
<path d="M331.8 94.1l.6-.1v.3zM358.1 94l.6 .1-.6 .2z"/>
<path d="M129.3 100.3l.1 .6h-.2zM129.2 149h.2l-.1 .6z"/>
<path d="M344.6 127.4l.6 .2-.6 .1zM331.6 127.6l.6-.2v.3zM285.3 172.7l.6 .2-.6 .1zM260.2 172.9l.6-.2v.3zM344.1 181.6l.6 .2-.6 .2zM342.7 181.8l.6-.2v.4z"/>
<path d="M365.8 124.4h.3l-.2 .6zM365.9 99l.2 .6h-.3z"/>
<path d="M160.2 172.9l.6-.2v.3zM192.9 172.7l.6 .2-.6 .1z"/>
<path d="M226.9 172.9l.6-.2v.3zM259.6 172.7l.6 .2-.6 .1zM193.5 172.9l.6-.2v.3zM226.3 172.7l.6 .2-.6 .1z"/>
<path d="M289.7 180.2l.2 .6h-.3zM289.6 202.2h.3l-.2 .6zM293 177.8l.1 .6h-.3zM292.8 204.6h.3l-.1 .6z"/>
<path d="M338.7 183.4l.2 .6h-.3zM338.6 187.8h.3l-.2 .6z"/>
</g>
<g font-size="6.3">
<text x="282.1" y="250.3">名称</text>
<text x="347.1" y="250.3">图号</text>
<text x="282.1" y="260.3">材质</text>
<text x="347.1" y="260.3">质量</text>
<text x="383.3" y="262.1">视</text>
<text x="383.3" y="269.9">图</text>
<text x="282.1" y="270.3">版次</text>
<text x="347.1" y="270.3">比例</text>
</g>
<g font-size="4.2">
<text x="4.8" y="237.6">注意：1.行走平行度（正面+侧面），450行程内，≤±0.03mm，1000行程内，≤±0.05mm。</text>
<text x="12.2" y="243.3">2.本体形变，450行程内，≤±0.03mm，1000行程内，≤±0.05mm。</text>
<text x="18.6" y="251.3">型号/规格</text>
<text x="70.6" y="251.3">GTH8-200-BM-M20-C4</text>
<text x="301.9" y="249.5">GTH8-200-BM-M20-C4</text>
<text x="14.4" y="258.3">螺杆型号/规格</text>
<text x="19.7" y="263.9">有效行程</text>
<text x="63.7" y="258.3">1605</text>
<text x="86.5" y="263.9">200</text>
<text x="89.9" y="258.3">1610</text>
<text x="111.7" y="258.3">1620</text>
<text x="19.7" y="269.5">精度等级</text>
<text x="87.6" y="269.5">C7</text>
<text x="259" y="267">2022/9/23</text>
<text x="19.7" y="275.2">马达容量</text>
<text x="70.6" y="275.2">200/400W（无刹车）</text>
<text x="15.4" y="280.8">重复定位精度</text>
<text x="86.7" y="280.8">0.02</text>
<text x="9.1" y="286.4">感应开关方式及数量</text>
<text x="72.7" y="286.4">外挂型三只（C4）</text>
<text x="15.5" y="292">建议最快速度</text>
<text x="60.5" y="292">250MM/S</text>
<text x="86.7" y="292">500MM/S</text>
<text x="106.4" y="292">1000MMM/S</text>
</g>
<g font-size="4.1">
<text x="360.9" y="182.7">I</text>
<text x="356.8" y="187.9">1 : 1</text>
<text x="263.4" y="193">I</text>
</g>
<g font-size="3.5">
<text x="139.2" y="32.5">153 滑台原点位置</text>
<text x="202.4" y="32.5">200 有效行程</text>
<text x="95.9" y="36.7">75.50 滑台极限位置 1</text>
<text x="185.1" y="36.7">135</text>
<text x="186" y="40.3">75</text>
<text x="287.7" y="36.7">30.50 滑台极限位置 1</text>
<text x="204.3" y="56.3" transform="rotate(-90 204.3 56.3)">65</text>
<text x="149.7" y="74.4">4 x M6 贯穿</text>
<text x="184.8" y="74.4">2 x</text>
<text x="196.6" y="74.4">5</text>
<text x="204.9" y="74.4">8</text>
<text x="340.7" y="95.4">80.80</text>
<text x="202.4" y="97.2">461</text>
<text x="367.2" y="114.5" transform="rotate(-90 367.2 114.5)">78</text>
<text x="316.9" y="123">基准面</text>
<text x="130.6" y="127.7" transform="rotate(-90 130.6 127.7)">148</text>
<text x="318.6" y="128.8">40.70</text>
<text x="361.1" y="128.8">41</text>
<text x="143.4" y="174.1">84</text>
<text x="171.5" y="174.1">100</text>
<text x="203.9" y="174.1">100</text>
<text x="239.4" y="174.1">100</text>
<text x="270.4" y="174.1">77</text>
<text x="347.7" y="183.1">2</text>
<text x="163" y="191">2 x</text>
<text x="174.5" y="191">5 H7</text>
<text x="188.4" y="191">4</text>
<text x="291" y="192.8" transform="rotate(-90 291 192.8)">68</text>
<text x="294.3" y="192.8" transform="rotate(-90 294.3 192.8)">82</text>
<text x="338.3" y="201" transform="rotate(-90 338.3 201)">+0.012</text>
<text x="341.8" y="199.2" transform="rotate(-90 341.8 199.2)">0</text>
<text x="137.5" y="209.9">4 x M6</text>
<text x="154.1" y="209.9">15</text>
<text x="262.6" y="209.9">4 x M6</text>
<text x="277.5" y="209.9">15</text>
<text x="341.8" y="204.5" transform="rotate(-90 341.8 204.5)">5</text>
<text x="141.9" y="213.5">5.40 贯穿</text>
<text x="266.1" y="213.5">5.40 贯穿</text>
<text x="221.4" y="246.8">1</text>
<text x="221.4" y="251.8">2</text>
<text x="218.8" y="256.8">序号</text>
<text x="232.2" y="256.8">修 订 版 次</text>
<text x="257.5" y="256.8">设计变更编号</text>
<text x="228.2" y="261.8">设</text>
<text x="240.1" y="261.8">计</text>
<text x="252" y="261.8">变</text>
<text x="263.9" y="261.8">更</text>
<text x="219.1" y="266.7">设 计</text>
<text x="368.3" y="269.3">1:3</text>
<text x="219.1" y="271.7">校 核</text>
<text x="219.1" y="276.7">批 准</text>
<text x="222.9" y="282.7">技术要求：</text>
<text x="231.8" y="287.3">1、未标注公差全部 0.1</text>
<text x="231.7" y="291.8">2、未标注倒角全部C0.3</text>
</g>
</svg>
